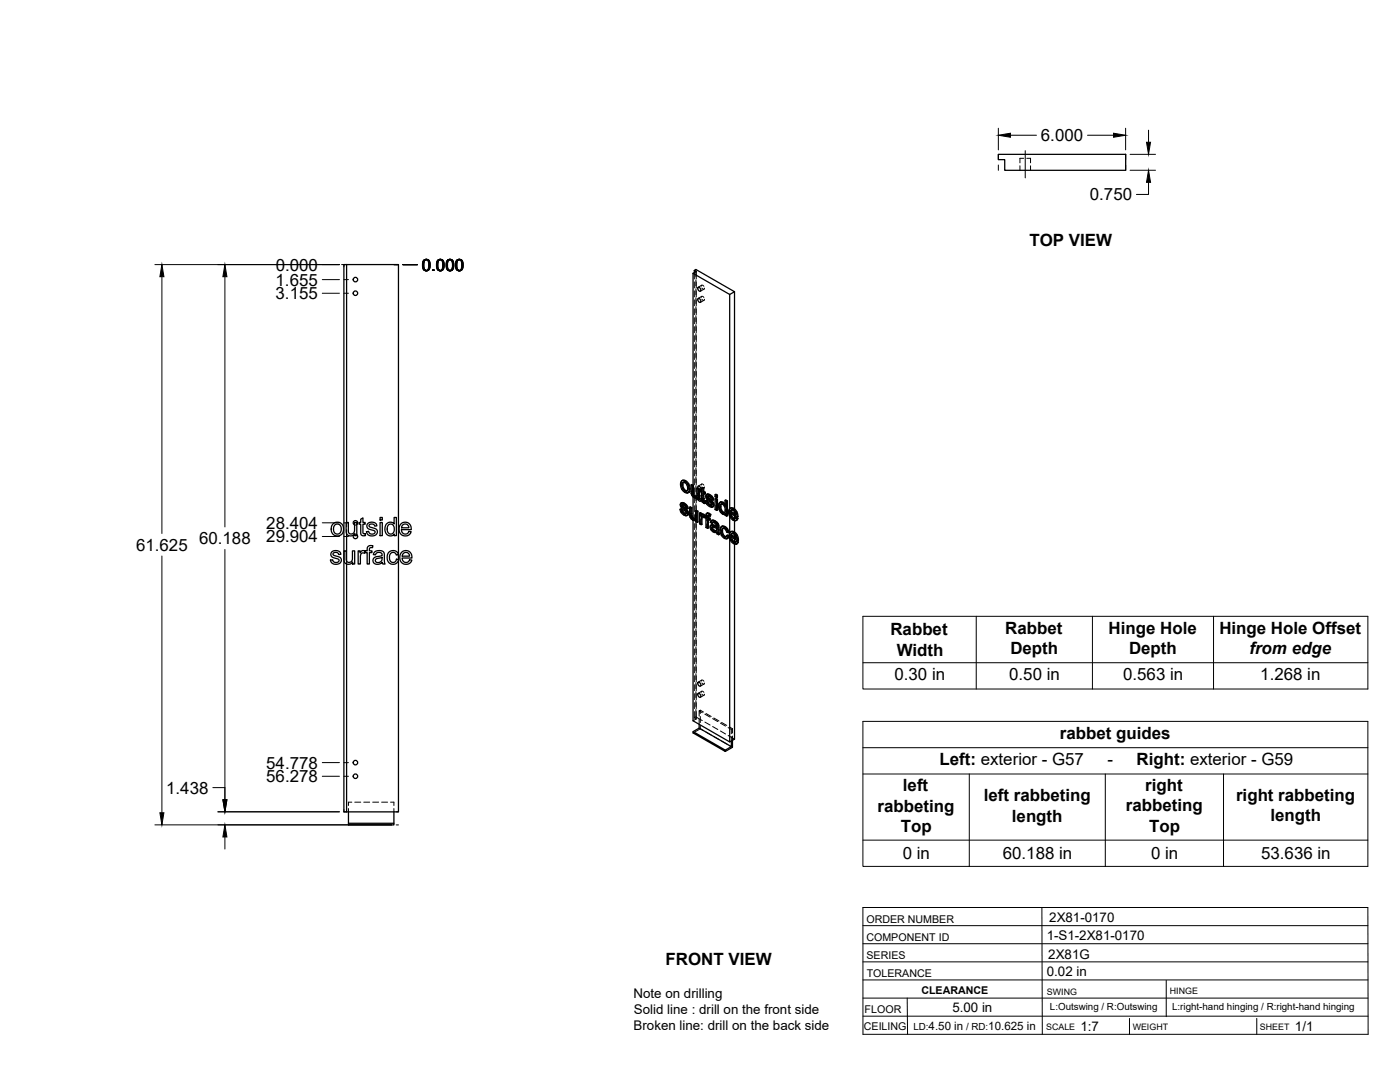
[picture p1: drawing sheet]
<svg xmlns="http://www.w3.org/2000/svg" width="559mm" height="432mm" viewBox="0 0 559 432" stroke-linecap="round" stroke-linejoin="round" font-family="sans-serif">
<!-- layer: Visible -->
<g fill="none" stroke="#000" stroke-width=".51">
<path d="M398.5 61.6h50.8v6.4h-48.3v-4.3h-2.5zM138.3 105.6h20.7v117.7M276.6 109.1v84.5M277.1 107.9l.7-.4 15.4 8.9-1.9 1.1-14.7-8.4M277.1 107.9l.8 .5-1.3 .7M277.1 107.9v.9M278.7 119.1a.93 .93 0 0 1 .9 .6 .93 .93 0 0 1-.2 1l-.9-.9zM278.7 114.7a.93 .93 0 0 1 .9 .5 .93 .93 0 0 1-.2 1.1l-.9-.9zM291.3 117.5v85.4h.9a1.88 1.88 0 0 1 1.9 1.3M293.2 116.4v86.7M272.2 191.8l.8-.2 .7 .2zM272.2 191.8l-.5 .7-.1 .8 .5 1.9 1.6 1.5h.7l.5-.3"/>
<path d="M272.3 193.6l.3 1.5M272.6 195.1l.3-.2 .8 .8-.3 .2zM272.8 192.5l-.2 .9M272.9 194.9l-.3-1.5-.3 .1 .2-.8 .5-.2 .9 .6 .5 1.4-.2 1.4h-.8M273.4 192l1 1a1.92 1.92 0 0 1 1 2M273.7 195.7l.5 .2M273.7 191.8l1.2 1.3M274.6 193.3l.5 1.9 .3-.2-.2 1.2M275.1 195.2l-.2 1.2 .3-.2-.6 .5M275.8 193.5l.7 .4 .3-.2v3.2M276.5 193.9v3.1l.3-.1 .3 .6M276.5 197.1l.3 .6 .3-.2 .5 .4"/>
<path d="M276.6 198.3v8.3M276.8 197.7l.4 .4h.9l-.3 .1M276.8 193.7l-.7-.3-.3 .1v2.9l.3 1.1 .8 1a.97 .97 0 0 0 1.4 .1v.6l.5 .4M277.2 198.1l.6 .1M278.2 194.9l.6 .4 .4-.2v4.3l-.4 .2v-4.3M278.3 198.6l-.3 .2M278.5 194.7v-.3a.78 .78 0 0 1 1-.2 .78 .78 0 0 1 .2 1.1l-.5 .3M279.2 195.1l-.7-.4-.3 .2v2.6l-.4 .7M279.2 198.5a.75 .75 0 0 1 .6 .8 .75 .75 0 0 1-.6 .7l-.6-.6M280 195.5l-.5 .1v.6l.5 .3v3.3l.8 1h.8l-.1-.7-.6 .1M280 194.8l.9-.2v1.5M280.6 194.8v1.5l.3-.2 .6 .3"/>
<path d="M280.6 196.3l.6 .3 .3-.2v.6l-.3 .2v-.6M280.6 199.8l.7 .2M280.7 200l.8 .1M280.9 194.6l-.9 .2v1.1l-.5-.3M280.9 197v2.6M281.2 197.2l-.6-.4v2.9l.5 .1M281.6 199.9l.6 .2M282.1 197.3l1.3 .1M282.3 198.3l.1 .3 .3-.2 .2 .4M282.4 198.6l.2 .3a1.16 1.16 0 0 1 1.4 .8l.4 .4M282.4 197.2l-.4 .2M282.5 197.4l.6 .2 .3-.2 .7 .6"/>
<path d="M282.5 199.9l-.6-.2-.3 .2 .4 1.2 .9 .9a1.24 1.24 0 0 0 1.6 .2M282.6 198v.1M282.6 198.9l1.5 1.4 .3-.2 .4 .7M282.7 198.4l-.1-.3-.3 .2 .1-.2 1 .3 .5 1 .6 .2M282.8 197.2l-.9 .3-.2 .9 .4 .8 1.9 1.8-.2 .7M283.1 197.6l.7 .6 .3-.2 .5 .7M283.8 198.2l.5 .7 .3-.2 .2 .8-.3 .1-.2-.7M285.4 199.1l.3-.2 .7 .3-.4 .2zM285.4 197.4l.3-.2 .7 .4-.4 .2zM285.4 199.1v4.2l.6 .4M285.4 197.4v.8l.6 .4M286.4 199.2v4.3l-.4 .2v-4.3"/>
<path d="M286.4 197.6v.8l-.4 .2v-.8M289.4 199.7l.6 .3 .3-.1v5.9l-.3 .2v-6M290.3 199.9l-.6-.4-.3 .2v2.1l-.4-.7M133 209l1.7-.6 1.4 .5 .9 1.2v2.2l-.8 1.1-1.8 .5-1.5-.7-.7-1.6a2.9 2.9 0 0 1 .8-2.6zM133.5 209.6l1.2-.5 .7 .2 .5 .6 .3 1.7-.8 1.4-1.2 .1-.8-.6-.3-1.6zM137.3 219.8h.9v3a1.32 1.32 0 0 0 1.3 1.7 1.32 1.32 0 0 0 1.2-1.8v-2.9h.9v5.3h-.8v-.8a1.86 1.86 0 0 1-2.3 .9 1.86 1.86 0 0 1-1.2-2.1zM138.2 208.5h.8l.1 3.8a1.31 1.31 0 0 0 1.7 .7 1.31 1.31 0 0 0 .7-1.7v-2.8h.9v5.3h-.8v-.8a1.86 1.86 0 0 1-2.2 .8 1.86 1.86 0 0 1-1.2-2zM138.3 208.5v-102.9h-1v218.4h1M138.3 213v11M141.6 213.2a.9 .9 0 0 0-.5 1.3 .9 .9 0 0 0 1.4 .3 .9 .9 0 0 0-.1-1.4M142.4 209.4a.9 .9 0 0 0 .1-1.4 .9 .9 0 0 0-1.4 .2 .9 .9 0 0 0 .4 1.3M143 219.8h.7v.8a1.28 1.28 0 0 1 2.1-.6l.8-.2v-1.1a1.56 1.56 0 0 1 2.2-.9l-.1 .8a.81 .81 0 0 0-.9 0 .81 .81 0 0 0-.4 .8v.4h1.1v.7h-1.1v4.6h-.8v-4.6h-.8v-.4l-.3 .7-.8-.2-.7 .5-.2 4h-.8z"/>
<path d="M144 207.2l.9-.5v1.8h.9v.7h-.9v3.4l.2 .4h.7l.1 .8h-1.3l-.6-.7v-3.9h-.7v-.7h.7zM146.7 209l.9-.5h1.6a1.47 1.47 0 0 1 1.2 1.4l-.8 .1a1.17 1.17 0 0 0-1.2-.9 1.17 1.17 0 0 0-1.1 .8l.4 .5 2.1 .5a1.6 1.6 0 0 1 .7 2.1 1.6 1.6 0 0 1-2 .9l-1.5-.4-.7-1.3 .9-.2 .4 .9 .5 .2 1.3-.2a.73 .73 0 0 0 .3-.9 .73 .73 0 0 0-.9-.4l-1.1-.3a1.41 1.41 0 0 1-1-2.3zM151.7 208.5h.9v5.3h-.9zM151.7 206.5h.9v1h-.9zM154.2 209.1l1.2-.7a1.86 1.86 0 0 1 1.9 .7v-2.6h.9v7.3h-.8v-.7a2.17 2.17 0 0 1-2.7 .5 2.17 2.17 0 0 1-1.1-2.5zM155 209.5l1.3-.3 .9 1v2l-.8 .9-1-.1-.7-.9-.1-1.5zM160 209.1a2.46 2.46 0 0 1 2.9-.4 2.46 2.46 0 0 1 1.2 2.7h-3.9l.3 1 .8 .7a1.46 1.46 0 0 0 1.9-1l.9 .1-.5 .9-.9 .7h-1.5l-1.2-.6-.7-1.7 .1-1.2zM160.7 209.5l.6-.3h1l.6 .6 .3 .8h-2.9zM271.4 203.3l.6 .2M271.9 200.7l1.3 .1M272 203.5l.4-.2 .2 .9-.3 .1zM272.1 201.7l.7 .5"/>
<path d="M272.2 202l.2 .4a1.49 1.49 0 0 1 1.6 .9l.3 .2M272.2 200.6l-.4 .2M272.3 204.3l.7 .7h.8M272.3 200.8l.6 .2 .3-.2 .8 .6M272.4 203.3l-.7-.2-.3 .2 .5 1.3 .8 .8a1.26 1.26 0 0 0 1.6 .2M272.4 202.4l1.5 1.3 .4-.2 .4 .7M272.5 201.4l-.1 .1M272.5 201.8l-.1-.3-.3 .2 .1-.2 1 .3 .5 1 .7 .3M272.6 204.2l.7 .6M272.6 200.6l-.8 .2-.3 .9 .4 .9 1.8 1.7 .2 .5-.3 .3M272.9 201l.7 .6 .4-.2 .5 .7M273 205l.6 .1"/>
<path d="M273.6 201.6l.5 .7 .4-.2 .2 .8-.3 .2-.3-.8M273.7 205.1h-.1M273.9 203.7l.4 .6 .4-.1 .1 .7M274.3 204.3l.2 .8 .3-.2-.2 .6M274.5 205.1l-.2 .5 .3-.1-.4 .3M275.2 202.4l.7 .4 .3-.2v3.2M275.9 202.8v3.1l.3-.1 .3 .6M275.9 206l.3 .6 .3-.2 .4 .4M276.2 206.6l.4 .4h.9M276.2 202.6l-.7-.3-.3 .1v3.1l.3 1.1 .8 .8a.97 .97 0 0 0 1.4 .1M276.6 207.6v80.1l14.7 8.4v-81M276.6 207l.6 .2"/>
<path d="M277.5 207l-.3 .2M277.6 203.8l.7 .4 .3-.2v4.3l-.3 .2v-4.3M277.7 207.5v.7l.6 .3M277.7 207.6l-.2 .1M278.6 204l-.7-.4-.3 .2v2.7l-.4 .7M279.2 204.7l.6 .4 .3-.2v.5l.4-.2M279.8 205.1v.6l.7-.5 .4 .1M280 206.4l.2 2.8-.3 .2v-2.2M280.1 204.9l-.6-.3-.3 .1v4.3l.7 .4M280.2 205.4l.7-.1 .6 .4M280.3 206.1v.1M280.6 205.4l.6 .5"/>
<path d="M281 206.6l-.8-.5-.2 .3 .3-.2-.1 .8M281.2 206.5l.6 .3v3.7l.6 .4M281.2 206.5v-.4l-.2 .5M281.2 200.3l.1 .7M281.2 206.5l-.2 .1M282.2 204.9h.9l.6 .4M282.2 200.1l.3-.2 .3 .8-.3 .2zM282.4 206.6l.7 .4 .3-.2v.6l-.3 .2v-.6M282.5 204.7l-.5 .2M282.5 200.9l.7 .6h.8M282.7 207.3v3.4l-.3 .2v-3.8l.7 .5M282.7 205.7v.7"/>
<path d="M282.8 205.1l.6 .4 .3-.2-.4 .8 .1-.6M282.8 200.7l.7 .7M283.1 204.9l-.6-.2-.5 .3-.2 1.2-.6-.3 .6-.1M283.2 201.5l.6 .2M283.3 206.1a.45 .45 0 0 0-.5-.5 .45 .45 0 0 0-.4 .6v.4l.3-.2 .7 .4M283.9 209.6l.7-.2 1.4 .5M283.9 201.7h-.1M284.1 210.7l.2 .6 .3-.2 .6 .5M284.1 200.3l.4 .6 .3-.1 .2 .7M284.2 210.4l-.1 .3 .3-.2 .2 .6M284.2 209.4l-.5 .2M284.3 211.3l.5 .5h1h-1"/>
<path d="M284.3 210.3l-.1 .1M284.4 207.8l.8 .3 .3-.2 .8 .6M284.4 210.3l.8 .3a.72 .72 0 0 1 .8 .6 .72 .72 0 0 1-.5 .8M284.4 210.3l-.2 .1M284.4 210.3v.2M284.5 200.9l.2 .8 .3-.2-.2 .6M284.5 208.4l-.4 .5 .6-.5 1.1 .9a.48 .48 0 0 1 .1 .8 .48 .48 0 0 1-.7-.2l-.9-.3M284.6 209.4l-1 .3-.2 1 .7 1.1 1.1 .7a.63 .63 0 0 1 .7 0 .63 .63 0 0 1 .3 .5l.6 .4M284.7 201.7l-.2 .5 .3-.1-.5 .3M284.7 207.6l-.8 .2M285.2 208.1l.8 .6 .3-.2 .4 .5M285.5 207.9l-.8-.3-.9 .3-.3 .5 .6 .5"/>
<path d="M286 208.7l.4 .5 .3-.2 .2 .7M286.4 209.2l.2 .6 .3-.1 .1 2.9M286.6 209.8l.1 2.9 .3-.1 .1 .6-.3 .2-.1-.6M287.4 202.4l.3 1.4M287.5 200.4h1.2l.6 .6M287.7 201.3h.7l.7 .8 .3 1.1-.2 1.4M287.7 201.3l-.3 1.1 .4-.2 .3 1.4M287.7 203.8l.4-.2 .7 .8-.5 .1zM287.8 201.2l-.1 .1M287.8 200.3l-.5 .2M288 201.2l-.2 1M288.1 212l.3 1.4 .3-.2 .7 .8"/>
<path d="M288.2 210.1l.9 .2 .3-.2 1 1M288.4 213.4l.7 .8h.8M288.4 200.6l.6 .5h.4M288.4 204.6h.8M288.5 209.9l-.6 .3M288.6 210.8l-.2 1M288.7 200.4l-.9-.1-.7 .4-.2 2.1 1 2 1 .5 .5-.2v.6l.6 .3M288.8 204.4l.4 .1M289.1 210.3l.9 .8a.88 .88 0 0 1 .7 .5 .88 .88 0 0 1-.1 1l-.5-1.3M289.4 210.1l-.9-.2-.7 .4-.3 .7v1.3l.9 2 1 .7h.7M289.4 205.1l-.2 .2M290 213.7l.7 .4"/>
<path d="M290.6 212.6l-.6-.3-.6-1.1-.9-.4-.4 1.2 .3-.2 .3 1.4M290.7 214.1l.3-.1-.2 .5-.7 .5zM291 214l-.6-.5-.7 .8-.6-.1M291.3 206.2v6.3M291.5 212.3h.9a1.88 1.88 0 0 1 1.9 1.2M291.5 204.3l2.1 1.2-.5-1.4-.9-.6-.6 .3-.1 .5 .3-.2 1.7 1M291.7 213.6l2.1 1.2-.6-1.4-.8-.5h-.4l-.3 .7 .3-.1 1.7 .9M291.8 206.1l.8 .9 .8-.1M291.8 205.1l.3 .9M292 203.5l-.2 .6M292 214.4l.3 .9M292 215.5l.8 .8h.8"/>
<path d="M292.2 212.9l-.2 .6M292.5 203.1l1 .9a1.94 1.94 0 0 1 1.1 2.1M292.6 207l.6 .1M292.7 212.4l1.1 1a1.96 1.96 0 0 1 .9 2M292.8 216.3l.5 .2M292.9 202.9l-.9-.3-1 .6-.2 1.1 .2 1.4 .7 1.1 1.2 .9 .7 .1 .9-.9M293.1 212.2l-1-.2-.9 .7-.2 1.3 .3 1.2 .7 1.1 1.2 .8h.7l.8-.8M293.2 217.1v77.9l-1.9 1.1M293.2 204.3v.6M293.2 205.8v1.1M293.2 207.8v4.5M293.2 213.4v.7"/>
<path d="M293.2 215.1v1.1M293.3 207l-.1 .1M293.5 216.4l-.2 .1M293.6 206.7l.6 .4M293.8 204.3l.4 1.9 .4-.1-.4 .1M293.8 216l.6 .5M293.9 213.7l.5 1.9 .3-.2-.3 .2M294.2 206.4l-2.8-1.5 .4 1.2 .3-.1 .8 .8M294.4 215.8l-2.8-1.6 .4 1.3 .3-.2 .8 .9M294.5 206.9l-.7 .8M294.5 206.9l-.6-.4-.7 .6M294.7 216.3l-.7 .8"/>
<path d="M294.7 216.3l-.6-.5-.8 .7M132.4 220.2l1.2-.5 1.1 .1a1.53 1.53 0 0 1 1.4 1.4l-.9 .1a1.17 1.17 0 0 0-1.1-.9 1.17 1.17 0 0 0-1.2 .9l.3 .3 2.8 1.1a1.85 1.85 0 0 1-.4 2.2 1.85 1.85 0 0 1-2.2 .2l-1.1-.6-.4-1 .9-.1 .3 .7 .7 .4 1.2-.2a.81 .81 0 0 0 .2-1.1 .81 .81 0 0 0-1-.3l-1.2-.4a1.35 1.35 0 0 1-.6-2.3zM138.3 225.1v98.9M149.5 220.3l.7-.4 1.2-.2 1.7 .6 .3 .6 .3 4.2h-.9l-.2-.6-1.3 .6-1.2 .1-.8-.4-.4-.7a1.74 1.74 0 0 1 2-2l.6-.1a.77 .77 0 0 0 1-.8 .77 .77 0 0 0-1-.7l-1.2 .2-.4 .7-.9-.1zM150 223.2l2.5-.7a1.62 1.62 0 0 1-.6 1.7 1.62 1.62 0 0 1-1.9 0l-.2-.5zM155.2 220.4l1.2-.6h1.4l.8 .7 .4 .9-.8 .1a1.44 1.44 0 0 0-1.9-.9 1.44 1.44 0 0 0-.9 1.9l.2 1.1 .7 .8 1.3-.1 .6-1.1 .9 .1-.1 .5-.6 .9-.9 .4h-1.4l-.9-.6-.7-2zM159 223.5v100.5h-20.7M160.3 220.5l1.5-.8a2.5 2.5 0 0 1 2.6 3h-3.9l.2 .9 .8 .8a1.43 1.43 0 0 0 2-1l.9 .1-.5 .9-.9 .7h-1.7l-1-.6-.6-.9-.1-1.1 .1-1zM161 220.9l.5-.4h1.1l.6 .5 .3 1h-3zM278.7 272.3a.93 .93 0 0 1 .9 .5 .93 .93 0 0 1-.2 1.1l-.9-.9zM278.7 276.7a.93 .93 0 0 1 .9 .6 .93 .93 0 0 1-.2 1l-.9-.9zM279.1 289.1v1.5l-2.5 1.4v.5l12.9 7.4v-.5l-12.9-7.4"/>
<path d="M279.1 290.6l12.8 7.4-2.4 1.4M291.9 295.7v2.3M292.4 295.4v2.8l-2.9 1.7M139.1 324v5.2h18.1v-.7h-18.1M157.2 324v4.5"/>
<circle cx="141.9" cy="117" r=".9"/>
<circle cx="141.9" cy="111.6" r=".9"/>
<circle cx="141.9" cy="304.3" r=".9"/>
<circle cx="141.9" cy="309.8" r=".9"/>
</g>
<!-- layer: Hidden -->
<g fill="none" stroke="#000" stroke-width=".4">
<path d="M407.1 66.2v1.8M408.6 63.2h-1.5v1.8M409.8 63.2h1.5v1.8M411.3 66.2v1.8M277.1 108.8v2.5M277.1 112.5v2.4M277.1 116.1v2.4M277.1 119.7v2.3M277.8 107.5v3M277.8 111.7v2.4M277.8 115.3v2.3M277.8 118.8v2.4"/>
<path d="M277.9 108.4v2.9M277.9 112.5v2.4M277.9 116.1v2.4M277.9 119.7v2.3M279.9 118.7l.4-.5 .6 .5M279.9 114.2l.5-.4 .5 .5M280.1 118.3l-1.4 .8M280.1 113.8l-1.4 .9M280.1 119.4l.7 .5 .4-.5M280.1 115l.8 .4 .3-.4M281 119.8l-1.5 .9M281 115.4l-1.5 .8"/>
<path d="M277.1 123.2v2.4M277.1 126.8v2.4M277.1 130.4v2.4M277.1 133.9v2.4M277.1 137.5v2.4M277.8 122.4v2.4M277.8 126v2.4M277.8 129.6v2.3M277.8 133.1v2.4M277.8 136.7v2.4M277.9 123.2v2.4M277.9 126.8v2.4"/>
<path d="M277.9 130.4v2.4M277.9 133.9v2.4M277.9 137.5v2.4M277.1 141.1v2.4M277.1 144.7v2.3M277.1 148.2v2.4M277.1 151.8v2.4M277.1 155.4v2.4M277.1 158.9v2.4M277.8 140.3v2.3M277.8 143.8v2.4M277.8 147.4v2.4"/>
<path d="M277.8 151v2.4M277.8 154.6v2.3M277.8 158.1v2.4M277.9 141.1v2.4M277.9 144.7v2.3M277.9 148.2v2.4M277.9 151.8v2.4M277.9 155.4v2.4M277.9 158.9v2.4M277.1 162.5v2.4M277.1 166.1v2.4M277.1 169.7v2.3"/>
<path d="M277.1 173.2v2.4M277.1 176.8v2.4M277.8 161.7v2.4M277.8 165.3v2.4M277.8 168.8v2.4M277.8 172.4v2.4M277.8 176v2.4M277.8 179.6v2.3M277.9 162.5v2.4M277.9 166.1v2.4M277.9 169.7v2.3M277.9 173.2v2.4"/>
<path d="M277.9 176.8v2.4M271.9 193.1l.5 1.9-.3 .2M272.4 195l1.3 1.3-.3 .2M272.5 191.6l-.9 1.7M272.8 192.5l-.2 .1M272.9 192.4h.8l-.3 .2M273.7 192.4l.8 .9-.3 .2M273.7 196.3l.9 .3-.3 .2M274.5 195.8l-.3 .1M274.5 193.3l.3 1.4-.4 .2M274.8 194.7l-.1 .8-.5 .4M274.9 196.5l-.3 .1"/>
<path d="M276.1 193.4l.1 3.3-.3 .2M276.2 196.7l.2 .7-.3 .1M276.4 197.4l.4 .6-.3 .2M276.6 193.6v1.8M276.6 196.6v1.7M276.8 198l.6 .5-.3 .1M277.1 180.4v2.4M277.1 183.9v2.4M277.1 187.5v2.4M277.1 191.1v2.4M277.1 194.7v2.3M277.1 198.2v2.4"/>
<path d="M277.4 198.5l.8 .2 .4-.3-.3 .2M277.8 183.1v2.4M277.8 186.7v2.4M277.8 190.3v2.4M277.8 193.8v2.4M277.8 197.4v2.4M277.9 180.4v2.4M277.9 183.9v2.4M277.9 187.5v2.4M277.9 191.1v2.4M277.9 194.7v2.3M277.9 198.2v2.4"/>
<path d="M278.1 198.1h.1M278.3 198l-.4 .2M278.4 198.6h-.1M278.4 197.8l-.3 .3M278.5 194.7l.7 .9M278.5 194.7v2.8l-.4 .5M278.6 198.4v.7l-.3 .1M278.6 199.1l.6 .3M279.2 198.5l-.7 .1 .1 .8M279.8 196l.5 .3-.3 .2M279.8 195.5v.5l-.3 .2M279.9 198l.4-.4 .6 .5"/>
<path d="M279.9 193.6l.4-.5 .6 .5M280 195.5l.3 .2M280.1 197.6l-1.4 .9M280.1 193.2l-1.4 .8M280.1 198.8l.7 .4 .4-.4M280.1 194.3l.7 .5 .4-.5M280.3 196.3l.1 3.4-.4 .2M280.3 194.6v1.1l-.3 .2M280.4 199.7l.2 .5-.3 .1M280.6 196.8l.3-.2v.4M280.9 196.6l.6 .4M281 199.2l-1.5 .8"/>
<path d="M281 194.8l-1.5 .8M281.9 199.7l.5 1.3-.3 .2M282 197.8l.2 .7-.4 .2M282.1 197.4l-.4 .6M282.2 198.5l.4 .7-.4 .1M282.3 197.2l-.5 .4M282.5 198l.3-.2-.2 .2M282.6 199.2l1.6 1.5-.4 .2M282.7 197.9l-.3 .2M282.8 197.8l.6 .2-.3 .2M283.4 198l.6 .5-.3 .2M284 198.5l.2 .7-.3 .2"/>
<path d="M284.2 199.2l.6 .3M285.7 197.2v.9l-.3 .1M285.7 198.9v1.5M285.7 198.1l.7 .3M289.7 199.5v2.1l-.3 .2M138.3 208.5v1.7M138.3 211.4v1.6M141.6 213.2l.8 .2M142.4 209.4l-.9 .1M271.7 203.1l.5 1.3-.3 .2M271.8 201.3l.2 .6-.3 .2M271.9 200.8l-.4 .6"/>
<path d="M272 201.9l.4 .7-.3 .2M272.1 200.6l-.5 .4M272.2 204.4l1.1 1-.3 .1M272.3 201.4l.3-.1-.1 .1M272.4 202.6l1.6 1.5-.3 .2M272.6 201.3l-.4 .2M272.6 201.3l.6 .1-.3 .2M273.2 201.4l.6 .6-.3 .1M273.3 205.4l.8 .3-.3 .1M273.8 202l.3 .6-.4 .2M274 204.9l-.2 .1M274 204.1l.2 .5-.3 .2"/>
<path d="M274 204.9l-.3 .2 .3-.2M274.1 202.6l.6 .3M274.2 204.6l-.2 .3M274.5 205.6l-.4 .1M275.5 202.3l.1 3.3-.3 .2M275.6 205.6l.2 .7-.3 .2M275.8 206.3l.4 .6-.3 .2M276.2 206.9l.6 .5-.3 .2M276.6 206.6v1M276.8 207.4l.7 .2 .5-.3-.2 .2M277.1 201.8v2.4M277.1 205.4v2.4"/>
<path d="M277.1 209v2.3M277.1 212.5v2.4M277.1 216.1v2.4M277.1 219.7v2.4M277.5 207h.1M277.7 206.9l-.4 .2M277.8 201v2.4M277.8 204.6v2.3M277.8 208.1v2.4M277.8 211.7v2.4M277.8 215.3v2.4M277.8 218.9v2.3"/>
<path d="M277.8 206.7l-.3 .3M277.9 201.8v6M277.9 209v2.3M277.9 212.5v2.4M277.9 216.1v2.4M277.9 219.7v2.4M277.9 205.9v.8l-.4 .2M278 207.3v.7l-.3 .2M278 208l.6 .3M279.5 207.3v1.6l-.3 .1M279.5 204.6v1.5M279.5 208.9l.7 .3"/>
<path d="M280.1 206.1l.8-.1-.3 .2M280.1 205.4v.1M280.2 206.1l.3-.2-.2 .2M280.4 205.2l-.6 .5M280.6 200.2l.6 .4-.4 .2M280.9 206l.4 .4M281.2 200.6l.4 .2M281.2 206.1l.3-.1-.2 .4M281.5 205.7v.1M281.5 206.3l.6 .3-.3 .2M281.5 206l-.2 .4M281.5 205.7l-.3 .3"/>
<path d="M281.8 205.8l.3 .2M282.1 209.1v1.2l-.3 .2M282.1 210.3l.6 .4M282.1 206.6v1.3M282.2 205l-.1 1-.3 .2M282.3 204.7l-.5 .4M282.4 201l1.1 1-.3 .1M282.4 207.1l.3-.2v.4M282.5 205.7l.4-.2-.2 .2M282.7 206.9l.7 .5M282.9 205.5l.4 .1-.4 .2M283.3 205.6l.3 .3"/>
<path d="M283.5 202l.8 .2-.3 .2M283.7 210.1l.4 1.1-.4 .2M283.8 209.6l-.4 .7M283.8 208.3l.7 .4M284 209.5l-.5 .3M284.1 211.2l.9 .9-.3 .2M284.1 201.5h-.1M284.1 207.7l-.6 .7M284.2 200.7l.1 .5-.3 .2M284.2 201.5l-.3 .2 .2-.2M284.2 207.6l-.4 .3M284.3 201.2l-.2 .3"/>
<path d="M284.4 208.4l.4-.1-.3 .1M284.5 210.2l.2-.1zM284.5 210.2l-.2 .1M284.6 210.1l-.4 .2M284.6 202.2h-.3M284.7 210.1l1.6 .5-.3 .2M284.8 208.3l.6 .1-.3 .2M285 212.1l.7 .2-.3 .2M285.4 208.4l.7 .7-.3 .2M285.7 212.3h.7l-.4 .1M285.7 201.6v1.6l-.3 .1M285.7 203.2l.7 .3"/>
<path d="M286 209.9l.3 .1M286 211.7l-.3 .2M286.1 209.1l.2 .7-.3 .2M286.2 211.5l-.4 .3M286.3 210.6l-.1 .9-.3 .2M286.3 209.8l-.3 .4M286.4 212.3l.1 .6-.3 .1M286.5 212.9l.6 .3M287.1 201.8l.2 1.3-.3 .2M287.3 200.7l-.2 1.1-.3 .2M287.3 203.1l.6 1.1-.3 .2M287.6 200.4l-.6 .5"/>
<path d="M287.7 211.4l.5 2-.3 .2M287.9 204.2l.8 .8-.3 .1M287.9 210.3l-.2 1.1-.3 .2M288 201.1h.7l-.3 .2M288 201.1l-.2 .1M288 201.1v.1M288.1 201.1l-.3 .1M288.2 213.4l1.2 1.3-.3 .1M288.2 210l-.6 .5M288.6 210.8l-.2 .1M288.7 210.7l.8 .1-.4 .1M288.7 205l.7 .1 .4-.2-.4 .2"/>
<path d="M288.7 201.1l.8 .8-.4 .2M289.4 201.1l.3 .5M289.4 214.7l1.1 .1M289.5 210.8l.5 .5-.3 .2M289.5 201.9l.3 1.5-.4 .2M289.5 205.1h-.1M289.8 203.4l-.2 .8-.4 .3 .3-.1M289.8 204.9v.6l-.4 .2M289.8 205.5l.5 .3M290 211.3l.3 .8-.3 .2M290 214.1l-.1 .1M290.3 212.1l.6 .3"/>
<path d="M290.4 213.5l-.7 .8M291.1 204.1l.5 1.9-.3 .2M291.3 202.9v3.3M291.3 212.5v2.6M291.3 213.5l.5 1.9-.3 .2M291.4 204.9l.4-.2v.4M291.6 206l1.3 1.4-.3 .2M291.6 202.7l-.8 1.6M291.6 214.2l.4-.2v.4M291.8 204.7l2.7 1.6M291.8 215.4l1.3 1.3-.3 .2M291.8 212.1l-.8 1.6"/>
<path d="M292 214l2.7 1.6M292 203.5l-.2 .1M292.1 203.4l.8 .1-.4 .1M292.2 212.9h-.2M292.3 212.7l.8 .1-.4 .2M292.9 203.5l.7 .8-.3 .2M292.9 207.4l1.1 .2-.4 .2M293.1 212.8l.7 .9-.3 .2M293.1 216.7l1.1 .3-.4 .2M293.2 203.1v1.2M293.2 204.9v.9M293.2 206.9v.9"/>
<path d="M293.2 212.3v1.1M293.2 214.1v1M293.2 216.2v.9M293.4 206.9h.1M293.5 205.1l.4 .2M293.6 206.9l-.3 .1 .2-.1M293.6 216.3h.1M293.6 204.3l.3 1-.3 .2M293.7 214.4l.4 .3M293.8 216.2l-.3 .2 .2-.1M293.8 213.7l.3 1-.3 .1M293.9 206.5l-.4 .4"/>
<path d="M294.1 215.8l-.4 .5M294.1 207.5l-.1 .1M294.3 216.9l-.1 .1M138.3 224v1.1M159 223.3v.2M277.1 223.2v2.4M277.1 226.8v2.4M277.1 230.4v2.4M277.1 234v2.3M277.1 237.5v2.4M277.8 222.4v2.4M277.8 226v2.4"/>
<path d="M277.8 229.6v2.3M277.8 233.2v2.3M277.8 236.7v2.4M277.9 223.2v2.4M277.9 226.8v2.4M277.9 230.4v2.4M277.9 234v2.3M277.9 237.5v2.4M277.1 241.1v2.4M277.1 244.7v2.4M277.1 248.2v2.4M277.1 251.8v2.4"/>
<path d="M277.1 255.4v2.4M277.1 259v2.3M277.8 240.3v2.4M277.8 243.9v2.3M277.8 247.4v2.4M277.8 251v2.4M277.8 254.6v2.4M277.8 258.1v2.4M277.9 241.1v2.4M277.9 244.7v2.4M277.9 248.2v2.4M277.9 251.8v2.4"/>
<path d="M277.9 255.4v2.4M277.9 259v2.3M277.1 262.5v2.4M277.1 266.1v2.4M277.1 269.7v2.4M277.1 273.2v2.4M277.1 276.8v2.4M277.8 261.7v2.4M277.8 265.3v2.4M277.8 268.9v2.4M277.8 272.4v2.4M277.8 276v2.4"/>
<path d="M277.8 279.6v2.4M277.9 262.5v2.4M277.9 266.1v2.4M277.9 269.7v2.4M277.9 273.2v2.4M277.9 276.8v2.4M279.9 271.8l.4-.4 .6 .5M279.9 276.3l.4-.5 .6 .5M280.1 271.4l-1.4 .8M280.1 275.9l-1.4 .8M280.1 272.5l.7 .5 .4-.4M280.1 277l.8 .5 .3-.5"/>
<path d="M281 273l-1.5 .8M281 277.5l-1.5 .8M277.1 286.5l.8 .4M277.1 280.4v2.4M277.1 284v2.5M277.8 283.1v3M277.8 286.1l-.7 .4M277.8 286.1l2.5 1.5M277.9 280.4v2.4M277.9 284v2.9M277.9 286.9l-1.3 .8M279.1 287v2.1"/>
<path d="M279.1 283.7l1.2 .7M279.5 284.8v-1.4l-.4 .3v2.1M279.5 290.9l-2.9 1.6M279.5 285.9v2.4M279.5 289.5v1.4M279.5 283.4l1.3 .8M279.5 290.9l1.3 .7M281.3 285l2.1 1.2M281.3 288.2l2.1 1.1M281.8 284.8l2.1 1.1M281.8 292.2l2.1 1.1M284.4 286.8l2.1 1.2"/>
<path d="M284.4 289.9l2.1 1.2M284.9 286.5l2.1 1.2M284.9 293.9l2.1 1.2M287.5 288.6l2.1 1.2M287.5 291.7l2.1 1.2M288 288.3l2.1 1.2M288 295.7l2.1 1.2M290.6 290.4l1.3 .7 .5-.3M290.6 293.5l2.6 1.5M291.1 290.1l1.3 .7M291.1 297.5l1.3 .7M291.9 291.1v1.7"/>
<path d="M291.9 294v1.7M292.4 290.8v1.7M292.4 293.7v1.7M139.1 322.7v1.3M140.4 320.1h-1.3v1.4M141.6 320.1h2.4M145.2 320.1h2.4M148.8 320.1h2.3M152.3 320.1h2.4M155.9 320.1h1.3v1.4M157.2 322.7v1.3"/>
</g>
<!-- layer: Reference -->
<g fill="none" stroke="#000" stroke-width=".4">
<path d="M398.5 61.6v2.1M398.5 65.8v2.2M449.3 61.6v2.1M449.3 65.8v2.2M136.4 105.6h.9v.9M137.3 105.6h1.8M137.3 111.6h1.8M137.3 117h1.8M157.2 105.6h1.8M158.1 105.6h.9v.9M137.3 208.7h1.8M137.3 214.1h1.8"/>
<path d="M137.3 304.4h1.8M137.3 309.8h1.8M137.3 323.1v.9h.9M158.1 329.2h.9M159 323.1v.9h-.9"/>
</g>
<!-- layer: Hidden Narrow -->
<path d="M276.1 196l-.3 .2M278.5 197l-.3 .2M280.3 198.8l-.3 .1M273.3 203.5l-.3 .1M275.5 204.9l-.3 .2M277.9 205.9l-.3 .2M282.1 205.6l-.3 .2M283.5 200.1l-.3 .1M285.3 210.3l-.3 .2M286.3 210.9l-.3 .2" fill="none" stroke="#000" stroke-width=".4"/>
<!-- layer: Visible Narrow -->
<path d="M276.8 196.1l-.3 .2M280.9 199.2l-.3 .1M283.5 199.3l-.3 .2M273.3 202.7l-.3 .2M276.2 205l-.3 .2M282.7 206l-.3 .2M285.2 209.6l-.3 .2M287 210.4l-.4 .1M287 211.3l-.4 .2" fill="none" stroke="#000" stroke-width=".4"/>
<!-- layer: Titleblock -->
<path d="M344.4 362.2h201.6l.1 50.6h-201.7zM344.4 376.6h201.6M344.4 369.4h201.6M415.9 362.2l.1 50.6M344.4 383.9h201.6M344.4 398.3h201.6M344.4 391.1h201.6M362.1 398.3l.1 14.4M465.5 391.3v14.4M344.4 405.5h201.7M450.8 406.4v6.4M501.6 406.4v6.4" fill="none" stroke="#000" stroke-width=".4"/>
<!-- layer: Custom Tables -->
<path d="M344.4 246h201.6v29h-201.6zM389.7 246v29M436 246v29M484.4 246v29M344.4 264.5h201.6M344.4 287.9h201.6v57.9h-201.6zM344.4 298.4h201.6M344.4 308.9h201.6M386.9 308.9v36.9M441.2 308.9v36.9M488.4 308.9v36.9M344.4 335.3h201.6" fill="none" stroke="#000" stroke-width=".4"/>
<!-- layer: FD_Dimensions -->
<g fill="none" stroke="#000" stroke-width=".4">
<path d="M398.5 51.2v8.6M403.3 54h10.4M434.1 54h10.4M449.3 51.2v8.6M458.4 51.9v4.9M451.1 61.6h10.1M451.1 67.9h10.1M458.4 72.8v4.8h-4.8M61.8 105.6h73.7M64.6 110.4v102.5M89.8 110.4v99.9M128.6 111.6h6.9"/>
<path d="M128.6 117h6.9M160.8 105.6h5.8M89.8 219.3v99.9M128.6 208.6h6.9M128.6 214.1h6.9M64.6 221.9v102.5M84.9 314.3h4.9M128.6 304.3h6.9M128.6 309.8h6.9M61.8 329.2h94.6M87 324h48.5M89.8 334v4.8"/>
</g>
<path d="M398.5 54l4.8-.8v1.6zM444.5 53.2l4.8 .8-4.8 .8zM457.6 56.8h1.6l-.8 4.8zM458.4 67.9l.8 4.9h-1.6zM64.6 105.6l.8 4.8h-1.6zM89.8 105.6l.8 4.8h-1.6zM89 319.2h1.6l-.8 4.8zM63.8 324.4h1.6l-.8 4.8zM89.8 329.2l.8 4.8h-1.6z" fill="#000" stroke="#000" stroke-width=".4"/>
<!-- layer: Smart Centers -->
<path d="M409.2 60.1v10.9" fill="none" stroke="#000" stroke-width=".4"/>
<g font-size="6.7">
<text x="415.5" y="56.3">6.000</text>
<text x="435" y="80">0.750</text>
<text x="410.9" y="98.2">TOP VIEW</text>
<text x="110" y="108">0.000</text>
<text x="168.4" y="108">0.000</text>
<text x="110" y="114">1.655</text>
<text x="110" y="119.4">3.155</text>
<text x="106.3" y="211">28.404</text>
<text x="54.3" y="219.8">61.625</text>
<text x="79.5" y="217.1">60.188</text>
<text x="106.3" y="216.5">29.904</text>
<text x="355.4" y="253.6">Rabbet</text>
<text x="401.2" y="252.9">Rabbet</text>
<text x="442.5" y="252.9">Hinge Hole</text>
<text x="486.7" y="252.9">Hinge Hole Offset</text>
<text x="357.9" y="261.6">Width</text>
<text x="403.3" y="261">Depth</text>
<text x="450.6" y="261">Depth</text>
<text x="498.7" y="261">from edge</text>
<text x="357" y="271.4">0.30 in</text>
<text x="402.8" y="271.4">0.50 in</text>
<text x="448.3" y="271.4">0.563 in</text>
<text x="503" y="271.4">1.268 in</text>
<text x="423" y="294.8">rabbet guides</text>
<text x="375" y="305.4">Left: exterior - G57</text>
<text x="442.1" y="305.4">-</text>
<text x="453.7" y="305.4">Right: exterior - G59</text>
<text x="106.3" y="306.7">54.778</text>
<text x="66.3" y="316.7">1.438</text>
<text x="106.3" y="312.2">56.278</text>
<text x="360.4" y="315.8">left</text>
<text x="457.1" y="315.8">right</text>
<text x="350.3" y="323.9">rabbeting</text>
<text x="392.7" y="319.8">left rabbeting</text>
<text x="449.4" y="323.8">rabbeting</text>
<text x="493.4" y="319.8">right rabbeting</text>
<text x="403.9" y="327.9">length</text>
<text x="507" y="327.8">length</text>
<text x="359.5" y="331.9">Top</text>
<text x="458.6" y="331.9">Top</text>
<text x="360.3" y="342.9">0 in</text>
<text x="400.3" y="342.9">60.188 in</text>
<text x="459.4" y="342.9">0 in</text>
<text x="503.4" y="342.9">53.636 in</text>
<text x="265.7" y="385.2">FRONT VIEW</text>
</g>
<g font-size="5.3">
<text x="418.8" y="368">2X81-0170</text>
<text x="417.8" y="375.1">1-S1-2X81-0170</text>
<text x="418.4" y="382.6">2X81G</text>
<text x="417.8" y="389.5">0.02 in</text>
<text x="252.9" y="398.4">Note on drilling</text>
<text x="253" y="404.9">Solid line : drill on the front side</text>
<text x="380.1" y="404">5.00 in</text>
<text x="252.9" y="411.2">Broken line: drill on the back side</text>
<text x="431.3" y="411.5">1:7</text>
<text x="516.9" y="411.5">1/1</text>
</g>
<g font-size="4.6">
<text x="370.6" y="411.2">4.50 in</text>
<text x="394.5" y="411.2">10.625 in</text>
</g>
<g font-size="4.3">
<text x="345.8" y="368.4">ORDER NUMBER</text>
<text x="345.8" y="375.5">COMPONENT ID</text>
<text x="345.8" y="382.7">SERIES</text>
<text x="345.9" y="389.9">TOLERANCE</text>
<text x="367.7" y="396.7">CLEARANCE</text>
<text x="345.1" y="404.3">FLOOR</text>
<text x="344.8" y="411.1">CEILING</text>
</g>
<g font-size="3.9">
<text x="419.1" y="403.1">L:Outswing / R:Outswing</text>
<text x="467.8" y="403.1">L:right-hand hinging / R:right-hand hinging</text>
<text x="364.6" y="411.2">LD:</text>
<text x="385.6" y="411.2">/ RD:</text>
</g>
<g font-size="3.5">
<text x="417.9" y="397">SWING</text>
<text x="466.9" y="396.9">HINGE</text>
<text x="417.5" y="410.9">SCALE</text>
<text x="452.1" y="410.9">WEIGHT</text>
<text x="502.9" y="410.9">SHEET</text>
</g>
</svg>
